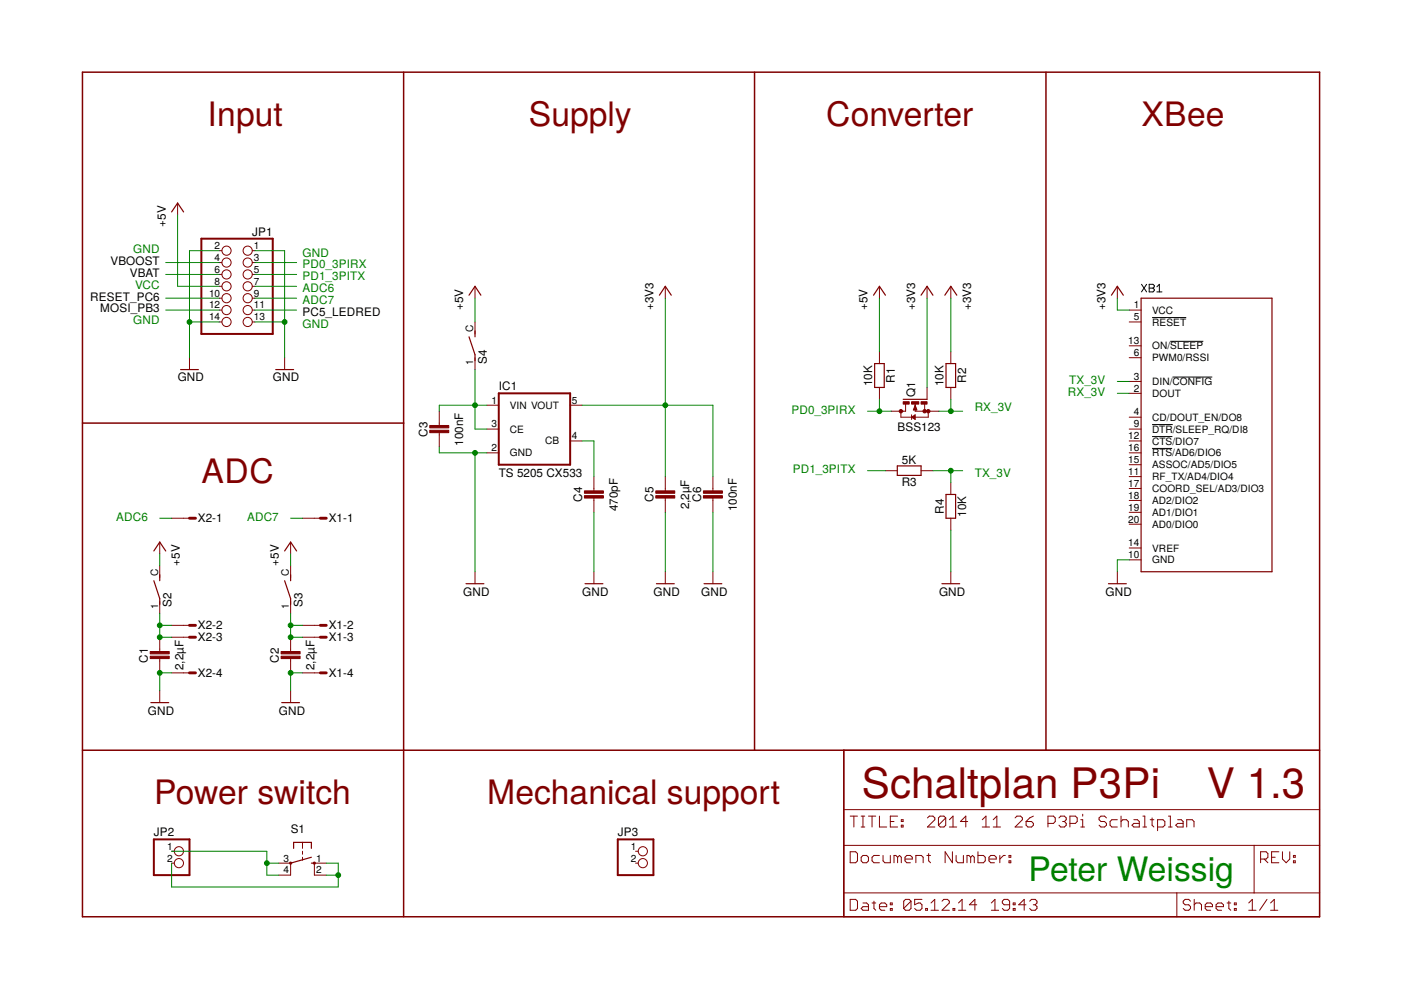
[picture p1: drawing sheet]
<svg xmlns="http://www.w3.org/2000/svg" width="297mm" height="210mm" viewBox="0 0 297 210" stroke-linecap="round" stroke-linejoin="round" font-family="sans-serif">
<path d="M242 60.3l1.1 1.6M243.1 60.3l-1.1 1.6M243.6 60.3h.9l.2 .2v.3l-.2 .3 .2 .3v.2l-.2 .3h-.9zM243.6 61.1h.9M244.3 67.3h7.2M245.3 61.9h1.1M245.3 60.8l.5-.5v1.6M248.1 72.4h7M248.6 79.9h8.4M244.3 90h4.3M244.3 92.6h4.3M244.3 95.1h4.2" fill="none" stroke="#000" stroke-width=".21"/>
<path d="M17.5 15.3h262.3v179.1h-262.3zM85.6 15.3v179.1M160 15.3v143.8M221.8 15.3v143.8M17.5 89.7h68.1M17.5 159.1h262.3M178.9 159.1v35.3" fill="none" stroke="#800000" stroke-width=".32"/>
<g fill="none" stroke="#800000" stroke-width=".25">
<path d="M36.4 44.9l1.3-1.8 1.2 1.8M38.3 78.4h3.8M58.5 78.4h3.8M99.4 62.6l1.3-1.9 1.3 1.9M99.4 71.4l1.3 3.8v1.3M100.7 70.2v1.2M139.8 62.6l1.3-1.9 1.2 1.9M185.2 62.6l1.3-1.9 1.2 1.9M185.4 77.1h2.1v5h-2.1zM195.3 62.6l1.3-1.9 1.2 1.9M200.3 62.6l1.3-1.9 1.3 1.9M200.6 77.1h2v5h-2z"/>
<path d="M235.6 62.6l1.3-1.9 1.3 1.9M241.9 63.2h27.8v58h-27.8zM190.2 98.8h5.1v2h-5.1zM191.5 84.7h5.1M193.5 88.5l.4-.3v.5zM194 86.2l.3 .6h-.5l.2-.5M32.6 116.8l1.3-1.9 1.2 1.9M60.3 116.8l1.3-1.9 1.3 1.9M200.6 104.8h2v5.1h-2zM32.6 123.1l1.3 3.8v1.3M33.9 121.9v1.2M60.3 123.1l1.3 3.8v1.3"/>
<path d="M61.6 121.9v1.2M98.8 123.8h3.8M124 123.8h3.8M139.2 123.8h3.8M149.3 123.8h3.7M199.7 123.8h3.8M235 123.8h3.8M32 149h3.8M59.7 149h3.8M62.3 179.9v-1.3h3.7v1.3M66 183h.7M66 181.8l-4.4 1.2"/>
</g>
<g fill="none" stroke="#800000" stroke-width=".21">
<path d="M37.7 43.1v2.5M46.5 53.1h.5M46.5 55.7h.5M46.5 58.2h.5M53.5 53.1h.5M53.5 55.7h.5M53.5 58.2h.5M40.2 75.8v2.6M46.5 65.7h.5M46.5 68.3h.5M46.5 60.7h.5M46.5 63.2h.5"/>
<path d="M53.5 65.7h.5M53.5 68.3h.5M53.5 60.7h.5M53.5 63.2h.5M60.3 75.8v2.6M100.7 60.7v2.5M100.7 68.3v2.5M100.7 75.8v2.6M141.1 60.7v2.5M186.5 60.7v2.5M186.5 74.6v2.5M196.6 60.7v2.5"/>
<path d="M201.6 60.7v2.5M201.6 74.6v2.5M236.9 60.7v2.5M239.4 65.7h2.5M239.4 68.3h2.5M239.4 75.8h2.5M239.4 73.3h2.5M93.1 87.2v3.3M93.1 91.5v3.2M103.2 85.9h2.5M103.2 96h2.5M103.2 91h2.5"/>
<path d="M120.9 85.9h2.5M120.9 93.5h2.5M186.5 82.1v2.6M187.7 99.8h2.5M191 87.2v1.3h5.8v-1.3M192 85.7v1.5h-3M193.3 88.5l.7-.6v1zM193.3 87.9v1M194 85.9l.4 1h-.7zM194 85.7v1.5h5.1M195.3 99.8h2.5M196 85.7v1.5"/>
<path d="M196.6 82.1v2.6M201.6 82.1v2.6M239.4 88.5h2.5M239.4 96h2.5M239.4 93.5h2.5M239.4 91h2.5M239.4 83.4h2.5M239.4 80.9h2.5M239.4 98.5h2.5M33.9 114.9v2.6M33.9 120v2.5M36.4 109.9h3.8"/>
<path d="M61.6 114.9v2.6M61.6 120v2.5M64.1 109.9h3.8M125.9 101v3.3M125.9 105.3v3.3M141.1 101v3.3M141.1 105.3v3.3M151.2 101v3.3M151.2 105.3v3.3M201.6 102.3v2.5M201.6 109.9v2.5M239.4 118.7h2.5"/>
<path d="M239.4 101h2.5M239.4 116.2h2.5M239.4 103.6h2.5M239.4 106.1h2.5M239.4 108.6h2.5M239.4 111.1h2.5M33.9 127.5v2.5M33.9 135.1v3.3M33.9 139.4v3.3M36.4 132.6h3.8M36.4 135.1h3.8M61.6 127.5v2.5"/>
<path d="M61.6 135.1v3.3M61.6 139.4v3.3M64.1 132.6h3.8M64.1 135.1h3.8M100.7 121.2v2.6M125.9 121.2v2.6M141.1 121.2v2.6M151.2 121.2v2.6M201.6 121.2v2.6M236.9 121.2v2.6M33.9 146.5v2.5M36.4 142.7h3.8"/>
<path d="M61.6 146.5v2.5M64.1 142.7h3.8M178.9 159.1h100.9v35.3h-100.9zM64.1 178.6v1.3M178.9 179.2h100.9M178.9 171.7h100.9M180.3 173h1.5M181 173v2.3M182.6 173h.7M182.6 175.3h.7M183 173v2.3M184.1 173h1.6"/>
<path d="M184.9 173v2.3M186.5 173v2.3h1.5M188.8 174.2h.7M190.3 173h-1.5v2.3h1.5M191.1 175h.4v.3h-.4zM191.1 173.8h.4v.4h-.4zM196.6 173.4l.4-.4h.8l.4 .4v.4l-1.6 1.5h1.6M200.5 173.4l-.4-.4h-.8l-.3 .4v1.6M200.5 173.4v1.6l-.4 .3h-.8l-.3-.3M200.5 173.4l-1.5 1.6M201.3 173.8l.8-.8v2.3M201.3 175.3h1.5"/>
<path d="M205.2 174.2h-1.6l1.2-1.2v2.3M208.3 175.3h1.5M208.3 173.8l.7-.8v2.3M210.6 175.3h1.5M210.6 173.8l.7-.8v2.3M215.2 173.4l.4-.4h.8l.4 .4v.4l-1.6 1.5h1.6M217.6 174.2h1.1l.4 .4v.4l-.4 .3h-.8l-.3-.3zM219.1 173l-.8 .4-.7 .8M222.2 174.6h1.2l.3-.4v-.8l-.3-.4h-1.2v2.3M224.5 173.4l.4-.4h.8l.4 .4v.4l-.4 .4M225.3 174.2h.4M225.7 174.2l.4 .4v.4l-.4 .3h-.8l-.4-.3"/>
<path d="M226.8 174.6h1.2l.4-.4v-.8l-.4-.4h-1.2v2.3M229.2 175.3h.7M229.2 173.8h.4v1.5M229.6 172.6v.4M234.6 173.4l-.4-.4h-.8l-.4 .4v.4l.4 .4h.8l.4 .4v.4l-.4 .3h-.8l-.4-.3M236.9 173.8h-1.2l-.3 .4v.8l.3 .3h1.2M237.7 174.2l.4-.4h.7l.4 .4v1.1M237.7 173v2.3M240.4 173.8h.8l.4 .4v1.1h-1.2l-.4-.3 .4-.4h1.2M242.3 173h.4v2.3M242.3 175.3h.8M243.9 173.8h.7"/>
<path d="M244.3 173.4v1.6l.3 .3M245.4 175.3h1.2l.4-.3v-.8l-.4-.4h-1.2v2.3M247.7 173h.4v2.3M247.7 175.3h.8M249.7 173.8h.7l.4 .4v1.1h-1.1l-.4-.3 .4-.4h1.1M251.6 175.3v-1.5h1.2l.4 .4v1.1M265.9 179.2v10.1M36.4 180.5h.6M36.4 183h.6M59.1 183h2.5v2.5h-2.5M64.1 180.5v.6M64.1 181.8v.6"/>
<path d="M69.2 183h-2.5v2.5h2.5M134.7 180.5h.6M134.7 183h.6M178.9 189.3h100.9M180.3 180.6h1.1l.4 .4v1.5l-.4 .4h-1.1zM180.3 190.7h1.1l.4 .4v1.5l-.4 .4h-1.1zM182.6 181.8l.4-.4h.7l.4 .4v.7l-.4 .4h-.7l-.4-.4zM183 191.5h.7l.4 .3v1.2h-1.1l-.4-.4 .4-.4h1.1M184.9 191.5h.8M185.3 191.1v1.5l.4 .4M186.5 192.2h1.5v-.4l-.4-.3h-.8l-.3 .3v.8l.3 .4h.8M186.5 181.4h-1.2l-.4 .4v.7l.4 .4h1.2"/>
<path d="M187.2 181.4v1.1l.4 .4h1.2v-1.5M188.8 192.6h.4v.4h-.4zM188.8 191.5h.4v.3h-.4zM190.3 181.8l-.4-.4h-.4v1.5M190.3 181.8l.4-.4 .4 .4v1.1M190.3 181.8v1.1M191.9 182.1h1.5v-.3l-.4-.4h-.7l-.4 .4v.7l.4 .4h.7M193.1 191.1v1.5l-.3 .4h-.8l-.4-.4M193.1 191.1l-.3-.4h-.8l-.4 .4v1.5M193.1 191.1l-1.5 1.5M194.2 182.9v-1.5h1.1l.4 .4v1.1M195.5 190.7h-1.6v1.1l.8-.3h.4l.4 .3v.8l-.4 .4h-.8l-.4-.4"/>
<path d="M196.3 192.6h.3v.4h-.3zM196.5 181.4h.8M196.9 181v1.5l.4 .4M197.4 193h1.6M197.4 191.5l.8-.8v2.3M199.7 191.1l.4-.4h.8l.4 .4v.4l-1.6 1.5h1.6M201.9 180.6v2.3l-1.5-2.3v2.3M202.1 192.6h.3v.4h-.3zM202.7 181.4v1.1l.4 .4h1.2v-1.5M203.2 193h1.6M203.2 191.5l.8-.8v2.3M205.8 181.8l-.4-.4h-.4v1.5"/>
<path d="M205.8 181.8v1.1M205.8 181.8l.4-.4 .4 .4v1.1M207.1 191.8h-1.6l1.2-1.1v2.3M207.3 180.6v2.3h1.2l.4-.4v-.7l-.4-.4h-1.2M209.7 182.1h1.5v-.3l-.4-.4h-.7l-.4 .4v.7l.4 .4h.7M210.2 193h1.5M210.2 191.5l.7-.8v2.3M212 181.4v1.5M213.1 181.4h-.3l-.8 .7M213.9 182.5h.4v.4h-.4zM213.9 181.4h.4v.4h-.4zM214.1 191.8h-1.2l-.4-.3v-.4l.4-.4h.8l.4 .4v1.5l-.4 .4h-.8l-.4-.4"/>
<path d="M214.8 192.6h.4v.4h-.4zM214.8 191.5h.4v.3h-.4zM217.5 191.8h-1.5l1.1-1.1v2.3M218.3 191.1l.4-.4h.8l.4 .4v.4l-.4 .3M219.1 191.8h.4M219.5 191.8l.4 .4v.4l-.4 .4h-.8l-.4-.4M249.5 189.3v5.1M252.4 191.1l-.4-.4h-.7l-.4 .4v.4l.4 .3h.7l.4 .4v.4l-.4 .4h-.7l-.4-.4M253.2 191.8l.4-.3h.8l.3 .3v1.2M253.2 190.7v2.3M255.5 192.2h1.6v-.4l-.4-.3h-.8l-.4 .3v.8l.4 .4h.8M257.8 192.2h1.6v-.4l-.4-.3h-.8l-.4 .3v.8l.4 .4h.8"/>
<path d="M260.2 191.5h.7M260.5 191.1v1.5l.4 .4M261.7 192.6h.4v.4h-.4zM261.7 191.5h.4v.3h-.4zM264.8 193h1.5M264.8 191.5l.7-.8v2.3M267.3 182.1h1.1l.4-.3v-.8l-.4-.4h-1.1v2.3M268 182.1l.8 .8M268.6 190.7l-1.5 2.3M269.4 193h1.5M269.4 191.5l.8-.8v2.3M269.6 181.8h.8"/>
<path d="M271.1 180.6h-1.5v2.3h1.5M271.9 180.6v1.5l.8 .8 .8-.8v-1.5M274.2 182.5h.4v.4h-.4zM274.2 181.4h.4v.4h-.4z"/>
<circle cx="48" cy="55.7" r=".97"/>
<circle cx="48" cy="53.1" r=".97"/>
<circle cx="48" cy="58.2" r=".97"/>
<circle cx="52.5" cy="55.7" r=".97"/>
<circle cx="52.5" cy="53.1" r=".97"/>
<circle cx="52.5" cy="58.2" r=".97"/>
<circle cx="48" cy="68.3" r=".97"/>
<circle cx="48" cy="65.7" r=".97"/>
<circle cx="48" cy="63.2" r=".97"/>
<circle cx="48" cy="60.7" r=".97"/>
<circle cx="52.5" cy="63.2" r=".97"/>
<circle cx="52.5" cy="68.3" r=".97"/>
<circle cx="52.5" cy="60.7" r=".97"/>
<circle cx="52.5" cy="65.7" r=".97"/>
<circle cx="37.9" cy="180.5" r=".97"/>
<circle cx="37.9" cy="183" r=".97"/>
<circle cx="136.3" cy="183" r=".97"/>
<circle cx="136.3" cy="180.5" r=".97"/>
</g>
<g fill="#800000" stroke="#800000" stroke-width=".21">
<circle cx="196.8" cy="87.2" r=".36"/>
<circle cx="196" cy="87.2" r=".36"/>
<circle cx="191" cy="87.2" r=".36"/>
</g>
<g fill="#800000" stroke="#800000" stroke-width=".21">
<path d="M191.5 85.2h1.3v.5h-1.3z"/>
<path d="M195.3 85.2h1.3v.5h-1.3z"/>
<path d="M193.3 85.2h1.5v.5h-1.5z"/>
<path d="M149.1 104.1h4.1v.5h-4.1z"/>
<path d="M149.1 105.1h4.1v.5h-4.1z"/>
<path d="M139 104.1h4.1v.5h-4.1z"/>
<path d="M139 105.1h4.1v.5h-4.1z"/>
<path d="M123.9 104.1h4v.5h-4z"/>
<path d="M123.9 105.1h4v.5h-4z"/>
<path d="M31.9 138.1h4v.5h-4z"/>
<path d="M31.9 139.1h4v.5h-4z"/>
<path d="M59.6 138.1h4v.5h-4z"/>
<path d="M59.6 139.1h4v.5h-4z"/>
<path d="M91.1 90.2h4v.5h-4z"/>
<path d="M91.1 91.2h4v.5h-4z"/>
</g>
<g fill="none" stroke="#800000" stroke-width=".42">
<path d="M42.7 50.6h15.1v20.2h-15.1zM105.7 83.4h15.2v15.1h-15.2zM32.6 178h7.6v7.5h-7.6zM131 178h7.5v7.5h-7.5z"/>
<circle cx="61.6" cy="183" r=".13"/>
<circle cx="66.7" cy="183" r=".13"/>
</g>
<path d="M40.2 109.9h1.2M67.9 109.9h1.3M40.2 132.6h1.2M40.2 135.1h1.2M67.9 132.6h1.3M67.9 135.1h1.3M40.2 142.7h1.2M67.9 142.7h1.3" fill="none" stroke="#800000" stroke-width=".61"/>
<g fill="none" stroke="#008000" stroke-width=".21">
<path d="M35.1 55.7h11.4M35.1 58.2h11.4M37.7 45.6v15.1h8.8M46.5 53.1h-6.3v22.7M54 53.1h6.3v22.7M54 55.7h8.9M54 58.2h8.9M35.1 65.7h11.4M35.1 63.2h11.4M40.2 68.3h6.3M54 68.3h6.3M54 60.7h8.9"/>
<path d="M54 65.7h8.9M54 63.2h8.9M100.7 63.2v5.1M100.7 78.4v12.6h2.5M141.1 63.2v37.8M186.5 63.2v11.4M196.6 63.2v18.9M201.6 63.2v11.4M236.9 63.2v2.5h2.5M93.1 94.7v1.3h10.1M100.7 96v25.2M103.2 85.9h-10.1v1.3"/>
<path d="M123.4 93.5h2.5v7.5M123.4 85.9h27.8v15.1M183.9 87.2h5.1M183.9 99.8h3.8M186.5 84.7v2.5M197.8 99.8h6.3M199.1 87.2h5M201.6 84.7v2.5M201.6 99.8v2.5M236.9 83.4h2.5M236.9 80.9h2.5M33.9 117.5v2.5"/>
<path d="M33.9 109.9h2.5M61.6 117.5v2.5M61.6 109.9h2.5M125.9 108.6v12.6M141.1 108.6v12.6M151.2 108.6v12.6M201.6 112.4v8.8M239.4 118.7h-2.5v2.5M33.9 130v5.1h2.5M33.9 132.6h2.5M61.6 130v5.1h2.5M61.6 132.6h2.5"/>
<path d="M36.4 142.7h-2.5v3.8M64.1 142.7h-2.5v3.8M36.4 180.5h20.2v5h2.5M36.4 183v5.1h35.3v-5.1h-2.5M56.6 183h2.5M69.2 185.5h2.5"/>
</g>
<g fill="#008000" stroke="#008000" stroke-width=".21">
<circle cx="100.7" cy="96" r=".51"/>
<circle cx="60.3" cy="68.3" r=".51"/>
<circle cx="40.2" cy="68.3" r=".51"/>
<circle cx="33.9" cy="142.7" r=".51"/>
<circle cx="61.6" cy="142.7" r=".51"/>
<circle cx="201.6" cy="87.2" r=".51"/>
<circle cx="141.1" cy="85.9" r=".51"/>
<circle cx="201.6" cy="99.8" r=".51"/>
<circle cx="186.5" cy="87.2" r=".51"/>
<circle cx="56.6" cy="183" r=".51"/>
<circle cx="71.7" cy="185.5" r=".51"/>
<circle cx="33.9" cy="135.1" r=".51"/>
<circle cx="33.9" cy="132.6" r=".51"/>
<circle cx="61.6" cy="135.1" r=".51"/>
<circle cx="61.6" cy="132.6" r=".51"/>
<circle cx="100.7" cy="85.9" r=".51"/>
</g>
<g font-size="8.9" fill="#800000">
<text x="182.7" y="169.1">Schaltplan P3Pi</text>
<text x="255.9" y="169.1">V 1.3</text>
</g>
<g font-size="7.1" fill="#800000">
<text x="44" y="26.7">Input</text>
<text x="112.1" y="26.7">Supply</text>
<text x="175.2" y="26.7">Converter</text>
<text x="242" y="26.7">XBee</text>
<text x="42.7" y="102.3">ADC</text>
<text x="32.7" y="170.4">Power switch</text>
<text x="103.3" y="170.4">Mechanical support</text>
</g>
<text font-size="7.1" fill="#008000" x="218" y="186.8">Peter Weissig</text>
<g font-size="2.5" fill="#008000">
<text x="28.3" y="53.6">GND</text>
<text x="64.2" y="54.4">GND</text>
<text x="64.2" y="56.9">PD0_3PIRX</text>
<text x="64.2" y="59.4">PD1_3PITX</text>
<text x="28.7" y="61.2">VCC</text>
<text x="64.2" y="62">ADC6</text>
<text x="64.2" y="64.5">ADC7</text>
<text x="28.3" y="68.8">GND</text>
<text x="64.2" y="69.5">GND</text>
<text x="226.4" y="83.9">RX_3V</text>
<text x="226.7" y="81.4">TX_3V</text>
<text x="167.8" y="87.7">PD0_3PIRX</text>
<text x="206.7" y="87.2">RX_3V</text>
<text x="168.1" y="100.3">PD1_3PITX</text>
<text x="206.7" y="101.1">TX_3V</text>
<text x="24.6" y="110.4">ADC6</text>
<text x="52.4" y="110.4">ADC7</text>
</g>
<g font-size="2.5">
<text x="35.1" y="48.1" transform="rotate(-90 35.1 48.1)">+5V</text>
<text x="53.5" y="50">JP1</text>
<text x="23.4" y="56.2">VBOOST</text>
<text x="27.5" y="58.7">VBAT</text>
<text x="19.1" y="63.7">RESET_PC6</text>
<text x="98.2" y="65.8" transform="rotate(-90 98.2 65.8)">+5V</text>
<text x="138.5" y="65.8" transform="rotate(-90 138.5 65.8)">+3V3</text>
<text x="183.9" y="65.8" transform="rotate(-90 183.9 65.8)">+5V</text>
<text x="194" y="65.8" transform="rotate(-90 194 65.8)">+3V3</text>
<text x="205.9" y="65.8" transform="rotate(-90 205.9 65.8)">+3V3</text>
<text x="234.4" y="65.8" transform="rotate(-90 234.4 65.8)">+3V3</text>
<text x="21.3" y="66.2">MOSI_PB3</text>
<text x="64.2" y="67">PC5_LEDRED</text>
<text x="103.2" y="77.1" transform="rotate(-90 103.2 77.1)">S4</text>
<text x="37.7" y="80.9">GND</text>
<text x="57.8" y="80.9">GND</text>
<text x="105.8" y="82.8">IC1</text>
<text x="184.9" y="81.8" transform="rotate(-90 184.9 81.8)">10K</text>
<text x="189.7" y="81.2" transform="rotate(-90 189.7 81.2)">R1</text>
<text x="200.1" y="81.8" transform="rotate(-90 200.1 81.8)">10K</text>
<text x="204.9" y="81.2" transform="rotate(-90 204.9 81.2)">R2</text>
<text x="194" y="84.2" transform="rotate(-90 194 84.2)">Q1</text>
<text x="90.6" y="92.6" transform="rotate(-90 90.6 92.6)">C3</text>
<text x="98.2" y="94.5" transform="rotate(-90 98.2 94.5)">100nF</text>
<text x="190.3" y="91.5">BSS123</text>
<text x="105.8" y="101.1">TS 5205 CX533</text>
<text x="191.2" y="98.3">5K</text>
<text x="123.4" y="106.4" transform="rotate(-90 123.4 106.4)">C4</text>
<text x="138.5" y="106.4" transform="rotate(-90 138.5 106.4)">C5</text>
<text x="148.6" y="106.4" transform="rotate(-90 148.6 106.4)">C6</text>
<text x="191.2" y="103.1">R3</text>
<text x="42" y="110.8">X2-1</text>
<text x="69.7" y="110.8">X1-1</text>
<text x="131" y="108.4" transform="rotate(-90 131 108.4)">470pF</text>
<text x="146.1" y="108" transform="rotate(-90 146.1 108)">2,2µF</text>
<text x="156.2" y="108.4" transform="rotate(-90 156.2 108.4)">100nF</text>
<text x="200.1" y="109" transform="rotate(-90 200.1 109)">R4</text>
<text x="204.9" y="109.6" transform="rotate(-90 204.9 109.6)">10K</text>
<text x="38.2" y="120" transform="rotate(-90 38.2 120)">+5V</text>
<text x="59.1" y="120" transform="rotate(-90 59.1 120)">+5V</text>
<text x="36.4" y="128.8" transform="rotate(-90 36.4 128.8)">S2</text>
<text x="64.1" y="128.8" transform="rotate(-90 64.1 128.8)">S3</text>
<text x="98.2" y="126.3">GND</text>
<text x="123.4" y="126.3">GND</text>
<text x="138.6" y="126.3">GND</text>
<text x="148.6" y="126.3">GND</text>
<text x="199.1" y="126.3">GND</text>
<text x="234.4" y="126.3">GND</text>
<text x="42" y="133.5">X2-2</text>
<text x="42" y="136">X2-3</text>
<text x="69.7" y="133.5">X1-2</text>
<text x="69.7" y="136">X1-3</text>
<text x="31.3" y="140.5" transform="rotate(-90 31.3 140.5)">C1</text>
<text x="38.9" y="142.1" transform="rotate(-90 38.9 142.1)">2,2µF</text>
<text x="42" y="143.5">X2-4</text>
<text x="59.1" y="140.5" transform="rotate(-90 59.1 140.5)">C2</text>
<text x="66.7" y="142.1" transform="rotate(-90 66.7 142.1)">2,2µF</text>
<text x="69.7" y="143.5">X1-4</text>
<text x="31.4" y="151.5">GND</text>
<text x="59.1" y="151.5">GND</text>
<text x="32.6" y="177.3">JP2</text>
<text x="61.6" y="176.7">S1</text>
<text x="131" y="177.3">JP3</text>
</g>
<g font-size="2.1">
<text x="45.5" y="52.8">2</text>
<text x="53.8" y="52.8">1</text>
<text x="45.5" y="55.3">4</text>
<text x="45.5" y="57.8">6</text>
<text x="53.8" y="55.3">3</text>
<text x="53.8" y="57.8">5</text>
<text x="44.3" y="62.9">10</text>
<text x="44.3" y="65.4">12</text>
<text x="45.5" y="60.4">8</text>
<text x="53.8" y="60.4">7</text>
<text x="53.8" y="62.9">9</text>
<text x="53.8" y="65.4">11</text>
<text x="240.4" y="65.4">1</text>
<text x="44.3" y="67.9">14</text>
<text x="53.8" y="67.9">13</text>
<text x="100.4" y="70.4" transform="rotate(-90 100.4 70.4)">C</text>
<text x="240.4" y="67.9">5</text>
<text x="244.3" y="66.5">VCC</text>
<text x="244.3" y="69">RESET</text>
<text x="100.4" y="77.4" transform="rotate(-90 100.4 77.4)">1</text>
<text x="239.2" y="73">13</text>
<text x="240.4" y="75.5">6</text>
<text x="244.3" y="76.6">PWM0/RSSI</text>
<text x="244.3" y="74.1">ON/SLEEP</text>
<text x="240.4" y="83.1">2</text>
<text x="240.4" y="80.5">3</text>
<text x="244.3" y="81.6">DIN/CONFIG</text>
<text x="104.2" y="85.6">1</text>
<text x="108.1" y="86.7">VIN VOUT</text>
<text x="121.2" y="85.6">5</text>
<text x="240.4" y="88.1">4</text>
<text x="244.3" y="84.2">DOUT</text>
<text x="244.3" y="89.2">CD/DOUT_EN/DO8</text>
<text x="104.2" y="95.7">2</text>
<text x="104.2" y="90.6">3</text>
<text x="108.1" y="91.7">CE</text>
<text x="115.6" y="94.2">CB</text>
<text x="121.2" y="93.1">4</text>
<text x="239.2" y="93.1">12</text>
<text x="239.2" y="95.7">16</text>
<text x="240.4" y="90.6">9</text>
<text x="244.3" y="91.7">DTR/SLEEP_RQ/DI8</text>
<text x="244.3" y="94.2">CTS/DIO7</text>
<text x="108.1" y="96.8">GND</text>
<text x="239.2" y="100.7">11</text>
<text x="239.2" y="98.2">15</text>
<text x="244.3" y="101.8">RF_TX/AD4/DIO4</text>
<text x="244.3" y="99.3">ASSOC/AD5/DIO5</text>
<text x="244.3" y="96.8">RTS/AD6/DIO6</text>
<text x="239.2" y="103.2">17</text>
<text x="239.2" y="105.7">18</text>
<text x="244.3" y="104.3">COORD_SEL/AD3/DIO3</text>
<text x="244.3" y="106.9">AD2/DIO2</text>
<text x="239.2" y="108.3">19</text>
<text x="239.2" y="110.8">20</text>
<text x="244.3" y="109.4">AD1/DIO1</text>
<text x="244.3" y="111.9">AD0/DIO0</text>
<text x="239.2" y="118.4">10</text>
<text x="239.2" y="115.8">14</text>
<text x="244.3" y="119.5">GND</text>
<text x="244.3" y="116.9">VREF</text>
<text x="33.5" y="122.1" transform="rotate(-90 33.5 122.1)">C</text>
<text x="61.3" y="122.1" transform="rotate(-90 61.3 122.1)">C</text>
<text x="33.5" y="129.1" transform="rotate(-90 33.5 129.1)">1</text>
<text x="61.3" y="129.1" transform="rotate(-90 61.3 129.1)">1</text>
<text x="35.4" y="180.1">1</text>
<text x="35.4" y="182.7">2</text>
<text x="60.1" y="182.7">3</text>
<text x="60.1" y="185.2">4</text>
<text x="67" y="182.7">1</text>
<text x="67" y="185.2">2</text>
<text x="133.8" y="180.1">1</text>
<text x="133.8" y="182.7">2</text>
</g>
</svg>
